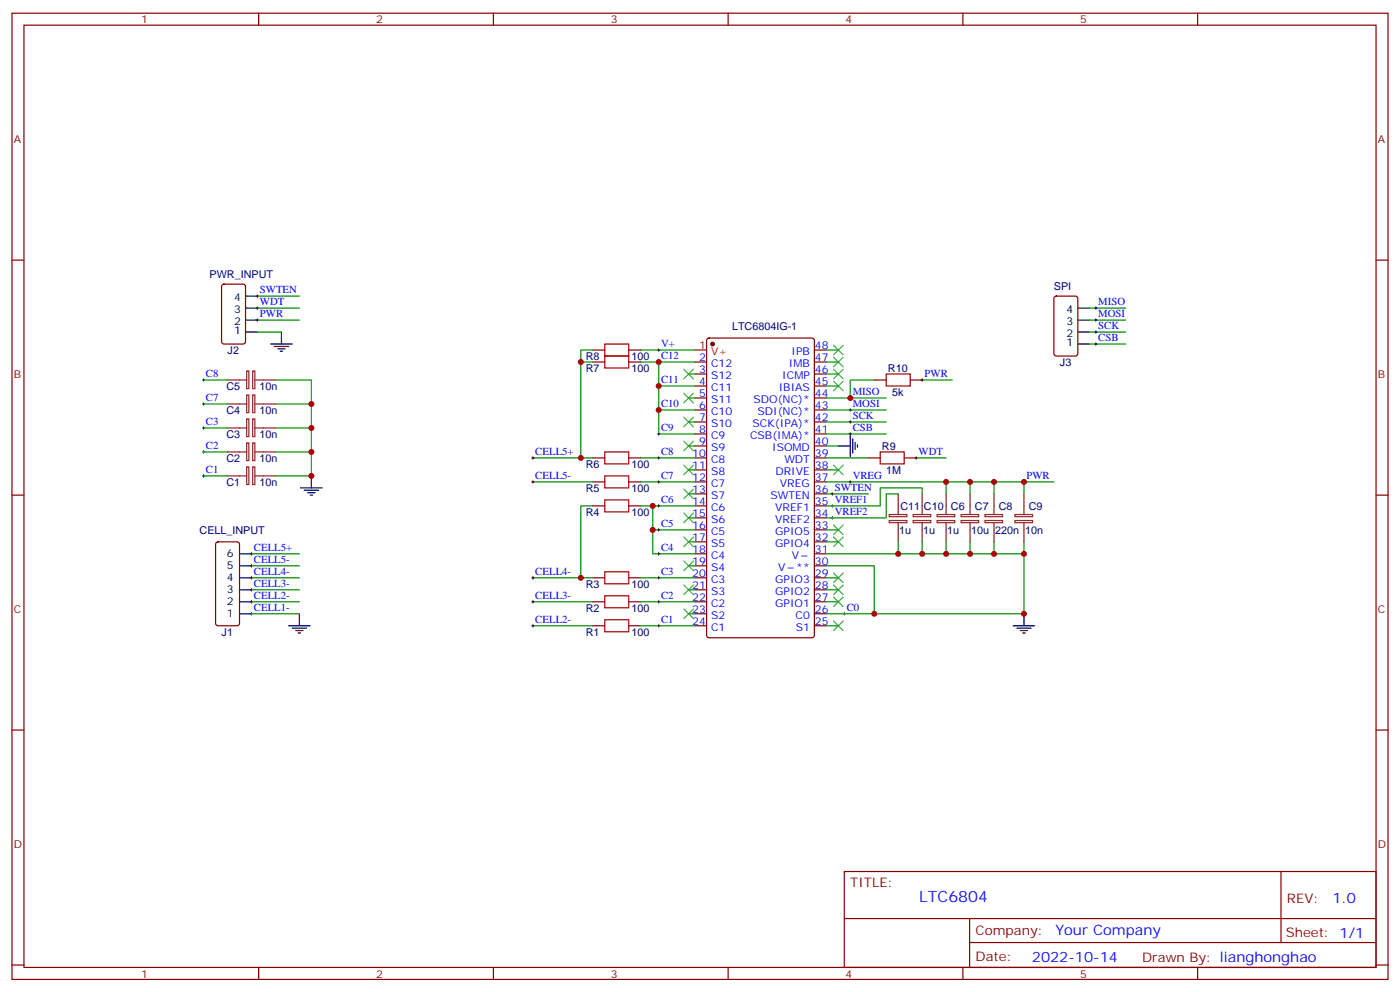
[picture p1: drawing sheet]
<svg xmlns="http://www.w3.org/2000/svg" width="412mm" height="292mm" viewBox="0 0 412 292" stroke-linecap="round" stroke-linejoin="round" font-family="sans-serif">
<g fill="none" stroke="#870000" stroke-width=".35">
<path d="M3.5 3.9h405.4v284.3h-405.4zM7.1 7.4h398.2v277.3h-398.2zM76.2 3.9v3.5M145.3 3.9v3.5M214.5 3.9v3.5M283.6 3.9v3.5M352.8 3.9v3.5M3.5 76.6h3.6M405.3 76.6h3.6M65.5 83.8l.5-.2h5.6l.7 .4v16.5l-.4 .7h-5.9l-.7-.4v-16.5zM208.4 99.7l.4-.2h30.4l.6 .4 .1 87.1-.5 .6-30.6 .1-.6-.5-.1-87zM310.7 87.3l.4-.2h5.7l.6 .5 .1 16.5-.5 .6-5.9 .1-.6-.5-.1-16.5z"/>
<path d="M174.6 106.5h3.6M174.6 103h3.6M185.2 106.5h3.5M185.2 103h3.5M204.6 106.5h3.5M204.6 110.1h3.5M204.6 113.6h3.5M204.6 117.1h3.5M239.9 106.5h3.5M239.9 110.1h3.5M239.9 113.6h3.5M239.9 117.1h3.5"/>
<path d="M239.9 103h3.5M257.5 111.8h3.6M268.1 111.8h3.5M174.6 134.8h3.6M185.2 134.8h3.5M204.6 120.6h3.5M204.6 124.2h3.5M204.6 127.7h3.5M204.6 131.2h3.5M204.6 134.8h3.5M204.6 138.3h3.5M239.9 120.6h3.5"/>
<path d="M239.9 124.2h3.5M239.9 127.7h3.5M239.9 131.2h3.5M239.9 134.8h3.5M239.9 138.3h3.5M255.8 134.8h3.5M266.3 134.8h3.6M3.5 145.7h3.6M63.7 159.7l.5-.2h5.6l.7 .4 .1 23.5-.5 .7h-5.9l-.6-.4-.1-23.5zM174.6 141.8h3.6M174.6 148.9h3.6M185.2 141.8h3.5"/>
<path d="M185.2 148.9h3.5M204.6 141.8h3.5M204.6 145.3h3.5M204.6 148.9h3.5M204.6 152.4h3.5M204.6 155.9h3.5M204.6 159.5h3.5M239.9 141.8h3.5M239.9 145.3h3.5M239.9 148.9h3.5M239.9 152.4h3.5M239.9 155.9h3.5"/>
<path d="M239.9 159.5h3.5M405.3 145.7h3.6M174.6 170h3.6M174.6 177.1h3.6M185.2 170h3.5M185.2 177.1h3.5M204.6 163h3.5M204.6 166.5h3.5M204.6 170h3.5M204.6 173.6h3.5M204.6 177.1h3.5M239.9 163h3.5"/>
<path d="M239.9 166.5h3.5M239.9 170h3.5M239.9 173.6h3.5M239.9 177.1h3.5M174.6 184.1h3.6M185.2 184.1h3.5M204.6 180.6h3.5M204.6 184.1h3.5M239.9 180.6h3.5M239.9 184.1h3.5M3.5 214.8h3.6M405.3 214.8h3.6"/>
<path d="M248.7 256.5h156.6v28.2h-156.6zM377.3 256.5v20.9M248.7 270.3h156.5M285.6 277.4h119.6M285.6 270.3v14.1M3.5 284h3.6M76.2 284.7v3.5M145.3 284.7v3.5M214.5 284.7v3.5M283.6 284.7v3.5M352.8 284.7v3.5M405.3 284h3.6"/>
</g>
<circle cx="209.9" cy="101.2" r=".53" fill="#870000" stroke="#870000" stroke-width=".35"/>
<path d="M204.6 103h3.5" fill="none" stroke="#f00" stroke-width=".35"/>
<g fill="none" stroke="#000" stroke-width=".35">
<path d="M72.3 97.7h3.5M72.3 94.2h3.5M72.3 90.7h3.5M72.3 87.1h3.5M82.9 97.7v3.5M317.5 97.7h3.5M317.5 94.2h3.5M317.5 90.7h3.5M79.7 101.2h6.4M80.8 102h4.2M81.8 102.7h2.2M82.5 103.4h.8"/>
<path d="M317.5 101.2h3.5M246.9 131.2h3.6M250.5 128.1v6.3M251.2 129.1v4.2M251.9 130.2v2.1M252.6 130.9v.7M88.5 143.6h6.4M89.6 144.3h4.2M90.7 145h2.1M91.4 145.7h.7M91.7 140.1v3.5M70.6 177.1h3.5"/>
<path d="M70.6 173.6h3.5M70.6 170h3.5M70.6 166.5h3.5M70.6 163h3.5M70.6 180.6h3.5M85 184.1h6.4M86.1 184.9h4.2M87.1 185.6h2.2M87.8 186.3h.7M88.2 180.6v3.5M298.4 184.1h6.4M299.5 184.9h4.2"/>
<path d="M300.6 185.6h2.1M301.3 186.3h.7M301.6 180.6v3.5"/>
</g>
<g fill="none" stroke="#000" stroke-width=".29">
<path d="M75.5 90.7h.7M75.5 94.2h.7M75.5 87.1h.7M75.8 86.8v.7M75.8 90.3v.7M75.8 93.8v.7M322.4 90.7h.7M322.4 94.2h.7M322.4 97.7h.7M322.8 90.3v.7M322.8 93.8v.7M322.8 97.4v.7"/>
<path d="M59.6 118.9h.7M59.6 111.8h.7M60 111.5v.7M60 118.5v.7M193.7 103h.7M193.7 106.5h.7M193.7 113.6h.7M194 102.7v.7M194 106.2v.7M194 113.2v.7M250.1 117.1h.7M250.5 116.8v.7"/>
<path d="M271.3 111.8h.7M271.6 111.5v.7M322.4 101.2h.7M322.8 100.9v.7M59.6 133h.7M59.6 125.9h.7M60 125.6v.7M60 132.6v.7M60 139.7v.7M156.6 134.8h.7M157 134.4v.7M193.7 120.6h.7"/>
<path d="M193.7 127.7h.7M193.7 134.8h.7M194 120.3v.7M194 127.4v.7M194 134.4v.7M250.1 120.6h.7M250.1 127.7h.7M250.1 124.2h.7M250.5 120.3v.7M250.5 123.8v.7M250.5 127.4v.7M269.5 134.8h.7"/>
<path d="M269.9 134.4v.7M59.6 140.1h.7M156.6 141.8h.7M157 141.5v.7M193.7 141.8h.7M193.7 155.9h.7M193.7 148.9h.7M194 141.5v.7M194 148.5v.7M194 155.6v.7M244.8 148.9h.7M244.8 152.4h.7"/>
<path d="M244.8 145.3h.7M245.2 145v.7M245.2 148.5v.7M245.2 152v.8M250.1 141.8h.7M250.5 141.5v.7M301.3 141.8h.7M301.6 141.5v.7M73.7 177.1h.7M73.7 173.6h.7M73.7 170h.7M73.7 166.5h.7"/>
<path d="M73.7 163h.7M74.1 162.6v.7M74.1 166.2v.7M74.1 169.7v.7M74.1 173.2v.7M74.1 176.7v.7M156.6 177.1h.7M156.6 170h.7M157 169.7v.7M157 176.7v.7M193.7 177.1h.7M193.7 170h.7"/>
<path d="M193.7 163h.7M194 162.6v.7M194 169.7v.7M194 176.7v.7M73.7 180.6h.7M74.1 180.3v.7M156.6 184.1h.7M157 183.8v.7M193.7 184.1h.7M194 183.8v.7M248.4 180.6h.7M248.7 180.3v.7"/>
</g>
<g fill="none" stroke="#008700" stroke-width=".35">
<path d="M75.8 94.2h12.4M75.8 90.7h12.4M75.8 97.7h7.1M75.8 87.1h12.4M321 90.7h10.6M321 94.2h10.6M321 97.7h10.6M60 118.9h7M60 111.8h7M81.1 111.8h10.6v28.3h-10.6M81.1 118.9h10.6M174.6 106.5h-3.5v28.3"/>
<path d="M174.6 103h-3.5v3.5M188.7 103h15.9M188.7 106.5h15.9M194 106.5v7.1M202.8 110.1h1.8M202.8 117.1h1.8M204.6 113.6h-10.6v14.1h10.6M243.4 117.1h17.7M243.4 106.5h3.5M243.4 110.1h3.5M243.4 103h3.5M243.4 113.6h3.5"/>
<path d="M257.5 111.8h-7v5.3M271.6 111.8h8.9M321 101.2h10.6M60 133h7M60 125.9h7M81.1 133h10.6M81.1 125.9h10.6M157 134.8h17.6M188.7 134.8h15.9M194 120.6h10.6M202.8 124.2h1.8M202.8 131.2h1.8"/>
<path d="M202.8 138.3h1.8M243.4 134.8h12.4M243.4 127.7h17.7M243.4 124.2h17.7M243.4 120.6h17.7M243.4 131.2h3.5M243.4 138.3h3.5M269.9 134.8h8.8M60 140.1h7M157 141.8h17.6M174.6 148.9h-3.5v21.1h-14.1M188.7 141.8h15.9"/>
<path d="M188.7 148.9h3.6M192.3 155.9h12.3M202.8 159.5h1.8M202.8 145.3h1.8M202.8 152.4h1.8M204.6 148.9h-12.3v14.1h12.3M243.4 141.8h49.4v3.5M243.4 145.3h12.4M243.4 155.9h3.5M243.4 159.5h3.5M264.6 145.3h-3.5v7.1h-17.7M264.6 159.5v3.5"/>
<path d="M271.6 145.3v-1.7h-12.3v5.3h-15.9M271.6 159.5v3.5M278.7 141.8v3.5M278.7 159.5v3.5M285.8 141.8v3.5M285.8 159.5v3.5M292.8 141.8h17.6M292.8 159.5v3.5M301.6 141.8v3.5M301.6 159.5v3.5M74.1 170h14.1M74.1 166.5h14.1"/>
<path d="M74.1 163h14.1M74.1 173.6h14.1M74.1 177.1h14.1M157 177.1h17.6M171.1 170h3.5M188.7 177.1h15.9M188.7 170h15.9M202.8 173.6h1.8M202.8 166.5h1.8M243.4 166.5h14.1v14.1M243.4 177.1h3.5M243.4 170h3.5"/>
<path d="M243.4 173.6h3.5M243.4 163h58.2M301.6 163v17.6h-58.2M74.1 180.6h14.1M157 184.1h17.6M188.7 184.1h15.9M202.8 180.6h1.8M243.4 184.1h3.5"/>
</g>
<g fill="none" stroke="#8c2424" stroke-width=".35">
<path d="M67 118.9h5.7M67 111.8h5.7M72.7 116.2h.6v5.2h-.6zM72.7 109.2h.6v5.2h-.6zM74.4 116.2h.7v5.2h-.7zM74.4 109.2h.7v5.2h-.7zM75.1 118.9h6M75.1 111.8h6M67 133h5.7M67 125.9h5.7M72.7 137.4h.6v5.2h-.6zM72.7 130.4h.6v5.1h-.6z"/>
<path d="M72.7 123.3h.6v5.2h-.6zM74.4 137.4h.7v5.2h-.7zM74.4 130.4h.7v5.1h-.7zM74.4 123.3h.7v5.2h-.7zM75.1 133h6M75.1 125.9h6M67 140.1h5.7M75.1 140.1h6M261.9 151.4h5.2v.6h-5.2zM261.9 153.2h5.2v.6h-5.2zM264.6 145.3v6M264.6 153.8v5.7"/>
<path d="M269 151.4h5.2v.6h-5.2zM269 153.2h5.2v.6h-5.2zM271.6 145.3v6M271.6 153.8v5.7M276 151.4h5.2v.6h-5.2zM276 153.2h5.2v.6h-5.2zM278.7 145.3v6M278.7 153.8v5.7M283.1 151.4h5.2v.6h-5.2zM283.1 153.2h5.2v.6h-5.2zM285.8 145.3v6M285.8 153.8v5.7"/>
<path d="M290.2 151.4h5.1v.6h-5.1zM290.2 153.2h5.1v.6h-5.1zM292.8 145.3v6M292.8 153.8v5.7M299 151.4h5.2v.6h-5.2zM299 153.2h5.2v.6h-5.2zM301.6 145.3v6M301.6 153.8v5.7"/>
</g>
<g fill="none" stroke="#3c3" stroke-width=".35">
<path d="M201.4 108.7l2.9 2.8M201.4 115.7l2.9 2.8M204.3 108.7l-2.9 2.8M204.3 115.7l-2.9 2.8M245.5 101.6l2.9 2.8M245.5 105.1l2.9 2.8M245.5 108.7l2.9 2.8M245.5 112.2l2.9 2.8M248.4 101.6l-2.9 2.8M248.4 105.1l-2.9 2.8M248.4 108.7l-2.9 2.8M248.4 112.2l-2.9 2.8"/>
<path d="M201.4 122.8l2.9 2.8M201.4 129.8l2.9 2.8M201.4 136.9l2.9 2.8M204.3 122.8l-2.9 2.8M204.3 129.8l-2.9 2.8M204.3 136.9l-2.9 2.8M245.5 136.9l2.9 2.8M248.4 136.9l-2.9 2.8M201.4 143.9l2.9 2.9M201.4 151l2.9 2.8M201.4 158l2.9 2.9M204.3 143.9l-2.9 2.9"/>
<path d="M204.3 151l-2.9 2.8M204.3 158l-2.9 2.9M245.5 154.5l2.9 2.8M245.5 158l2.9 2.9M248.4 154.5l-2.9 2.8M248.4 158l-2.9 2.9M201.4 165.1l2.9 2.8M201.4 172.2l2.9 2.8M201.4 179.2l2.9 2.8M204.3 165.1l-2.9 2.8M204.3 172.2l-2.9 2.8M204.3 179.2l-2.9 2.8"/>
<path d="M245.5 168.6l2.9 2.8M245.5 172.2l2.9 2.8M245.5 175.7l2.9 2.8M248.4 168.6l-2.9 2.8M248.4 172.2l-2.9 2.8M248.4 175.7l-2.9 2.8M245.5 182.7l2.9 2.9M248.4 182.7l-2.9 2.9"/>
</g>
<path d="M178.2 104.8h7v3.5h-7zM178.2 101.2h7v3.6h-7zM261.1 110.1h7v3.5h-7zM178.2 133h7v3.5h-7zM259.3 133h7v3.5h-7zM178.2 147.1h7v3.5h-7zM178.2 140.1h7v3.5h-7zM178.2 175.3h7v3.6h-7zM178.2 168.3h7v3.5h-7zM178.2 182.4h7v3.5h-7z" fill="none" stroke="#a10000" stroke-width=".35"/>
<g fill="#c00">
<circle cx="91.7" cy="133" r=".88"/>
<circle cx="91.7" cy="125.9" r=".88"/>
<circle cx="91.7" cy="140.1" r=".88"/>
<circle cx="91.7" cy="118.9" r=".88"/>
<circle cx="171.1" cy="170" r=".88"/>
<circle cx="192.3" cy="148.9" r=".88"/>
<circle cx="192.3" cy="155.9" r=".88"/>
<circle cx="194" cy="120.6" r=".88"/>
<circle cx="194" cy="113.6" r=".88"/>
<circle cx="194" cy="106.5" r=".88"/>
<circle cx="171.1" cy="134.8" r=".88"/>
<circle cx="171.1" cy="106.5" r=".88"/>
<circle cx="278.7" cy="163" r=".88"/>
<circle cx="285.8" cy="163" r=".88"/>
<circle cx="292.8" cy="163" r=".88"/>
<circle cx="301.6" cy="163" r=".88"/>
<circle cx="271.6" cy="163" r=".88"/>
<circle cx="264.6" cy="163" r=".88"/>
<circle cx="292.8" cy="141.8" r=".88"/>
<circle cx="301.6" cy="141.8" r=".88"/>
<circle cx="285.8" cy="141.8" r=".88"/>
<circle cx="278.7" cy="141.8" r=".88"/>
<circle cx="257.5" cy="180.6" r=".88"/>
<circle cx="250.5" cy="117.1" r=".88"/>
<circle cx="301.6" cy="180.6" r=".88"/>
</g>
<text font-size="4.6" fill="#00f" x="270.8" y="265.5">LTC6804</text>
<g font-size="4.2" fill="#00f">
<text x="392.5" y="265.7">1.0</text>
<text x="310.9" y="275.3">Your Company</text>
<text x="304" y="283.1">2022-10-14</text>
</g>
<g font-size="3.9" fill="#800">
<text x="250.5" y="261.1">TITLE:</text>
<text x="379.1" y="265.7">REV:</text>
<text x="287.4" y="275.3">Company:</text>
<text x="378.7" y="275.9">Sheet: 1/1</text>
<text x="287.4" y="282.9">Date:</text>
<text x="336.4" y="283">Drawn By: lianghonghao</text>
</g>
<g font-size="3.2" fill="#800">
<text x="41.6" y="6.9">1</text>
<text x="110.8" y="6.9">2</text>
<text x="179.9" y="6.9">3</text>
<text x="249.1" y="6.9">4</text>
<text x="318.2" y="6.9">5</text>
<text x="4.1" y="42">A</text>
<text x="405.9" y="42">A</text>
<text x="4.1" y="111.1">B</text>
<text x="405.9" y="111.1">B</text>
<text x="4.1" y="180.3">C</text>
<text x="405.9" y="180.3">C</text>
<text x="4.1" y="249.4">D</text>
<text x="405.9" y="249.4">D</text>
<text x="41.6" y="287.7">1</text>
<text x="110.8" y="287.7">2</text>
<text x="179.9" y="287.7">3</text>
<text x="249.1" y="287.7">4</text>
<text x="318.2" y="287.7">5</text>
</g>
<g font-size="3.2" fill="#000080">
<text x="61.7" y="81.8">PWR_INPUT</text>
<text x="310.4" y="85.4">SPI</text>
<text x="215.6" y="97.1">LTC6804IG-1</text>
<text x="67.1" y="104.2">J2</text>
<text x="172.5" y="105.9">R8</text>
<text x="186" y="105.9">100</text>
<text x="312.2" y="107.7">J3</text>
<text x="172.5" y="109.4">R7</text>
<text x="186" y="109.4">100</text>
<text x="261.6" y="109.4">R10</text>
<text x="66.7" y="114.7">C5</text>
<text x="76.5" y="114.7">10n</text>
<text x="262.8" y="116.5">5k</text>
<text x="66.7" y="121.8">C4</text>
<text x="76.5" y="121.8">10n</text>
<text x="66.7" y="128.8">C3</text>
<text x="76.5" y="128.8">10n</text>
<text x="66.7" y="135.9">C2</text>
<text x="76.5" y="135.9">10n</text>
<text x="172.5" y="137.7">R6</text>
<text x="186" y="137.7">100</text>
<text x="259.8" y="132.4">R9</text>
<text x="66.7" y="142.9">C1</text>
<text x="76.5" y="142.9">10n</text>
<text x="261.1" y="139.4">1M</text>
<text x="172.5" y="144.7">R5</text>
<text x="186" y="144.7">100</text>
<text x="172.5" y="151.8">R4</text>
<text x="186" y="151.8">100</text>
<text x="265.2" y="150">C11</text>
<text x="272.2" y="150">C10</text>
<text x="280.1" y="150">C6</text>
<text x="287.2" y="150">C7</text>
<text x="294.2" y="150">C8</text>
<text x="303.1" y="150">C9</text>
<text x="58.8" y="157.1">CELL_INPUT</text>
<text x="264.9" y="157.1">1u</text>
<text x="272" y="157.1">1u</text>
<text x="279" y="157.1">1u</text>
<text x="286.1" y="157.1">10u</text>
<text x="293.1" y="157.1">220n</text>
<text x="301.9" y="157.1">10n</text>
<text x="172.5" y="172.9">R3</text>
<text x="186" y="172.9">100</text>
<text x="172.5" y="180">R2</text>
<text x="186" y="180">100</text>
<text x="65.3" y="187">J1</text>
<text x="172.5" y="187.1">R1</text>
<text x="186" y="187.1">100</text>
</g>
<g font-size="3.2">
<text x="69" y="88.5">4</text>
<text x="69" y="95.6">2</text>
<text x="69" y="92.1">3</text>
<text x="314.2" y="95.6">3</text>
<text x="314.2" y="92.1">4</text>
<text x="69" y="98.4">1</text>
<text x="314.2" y="102">1</text>
<text x="314.2" y="99.1">2</text>
<text x="66.8" y="167.6">5</text>
<text x="66.8" y="164">6</text>
<text x="66.8" y="171.1">4</text>
<text x="66.8" y="178.2">2</text>
<text x="66.8" y="174.6">3</text>
<text x="66.8" y="181.7">1</text>
</g>
<g font-size="3.2" fill="#00f">
<text x="76.6" y="89.8">WDT</text>
<text x="76.6" y="86.3">SWTEN</text>
<text x="323.5" y="89.8">MISO</text>
<text x="76.6" y="93.3">PWR</text>
<text x="323.5" y="93.3">MOSI</text>
<text x="323.5" y="96.8">SCK</text>
<text x="323.5" y="100.4">CSB</text>
<text x="194.7" y="102.1">V+</text>
<text x="194.7" y="105.7">C12</text>
<text x="205.9" y="106.2">2</text>
<text x="209.4" y="107.9">C12</text>
<text x="232.4" y="107.9">IMB</text>
<text x="233.2" y="104.4">IPB</text>
<text x="240.1" y="106.2">47</text>
<text x="240.1" y="102.7">48</text>
<text x="60.7" y="110.9">C8</text>
<text x="194.7" y="112.7">C11</text>
<text x="205.9" y="109.7">3</text>
<text x="205.9" y="113.2">4</text>
<text x="209.4" y="111.5">S12</text>
<text x="230.4" y="111.5">ICMP</text>
<text x="240.1" y="113.2">45</text>
<text x="240.1" y="109.7">46</text>
<text x="272.3" y="110.9">PWR</text>
<text x="60.7" y="118">C7</text>
<text x="194.7" y="119.8">C10</text>
<text x="205.9" y="116.8">5</text>
<text x="209.4" y="115">C11</text>
<text x="209.4" y="118.5">S11</text>
<text x="222" y="118.5">SDO(NC)*</text>
<text x="229.4" y="115">IBIAS</text>
<text x="240.1" y="116.8">44</text>
<text x="251.2" y="119.8">MOSI</text>
<text x="251.2" y="116.2">MISO</text>
<text x="60.7" y="125.1">C3</text>
<text x="205.9" y="120.3">6</text>
<text x="205.9" y="123.8">7</text>
<text x="209.4" y="122.1">C10</text>
<text x="209.4" y="125.6">S10</text>
<text x="221.7" y="125.6">SCK(IPA)*</text>
<text x="223.1" y="122.1">SDI(NC)*</text>
<text x="240.1" y="123.8">42</text>
<text x="240.1" y="120.3">43</text>
<text x="251.2" y="123.3">SCK</text>
<text x="194.7" y="126.8">C9</text>
<text x="205.9" y="127.4">8</text>
<text x="205.9" y="130.9">9</text>
<text x="209.4" y="129.1">C9</text>
<text x="220.9" y="129.1">CSB(IMA)*</text>
<text x="240.1" y="130.9">40</text>
<text x="240.1" y="127.4">41</text>
<text x="251.2" y="126.8">CSB</text>
<text x="60.7" y="132.1">C2</text>
<text x="157.7" y="133.9">CELL5+</text>
<text x="194.7" y="133.9">C8</text>
<text x="203.9" y="134.4">10</text>
<text x="203.9" y="137.9">11</text>
<text x="209.4" y="132.6">S9</text>
<text x="209.4" y="136.2">C8</text>
<text x="227.5" y="132.6">ISOMD</text>
<text x="231" y="136.2">WDT</text>
<text x="240.1" y="137.9">38</text>
<text x="240.1" y="134.4">39</text>
<text x="270.6" y="133.9">WDT</text>
<text x="60.7" y="139.2">C1</text>
<text x="157.7" y="140.9">CELL5-</text>
<text x="194.7" y="140.9">C7</text>
<text x="203.9" y="141.5">12</text>
<text x="209.4" y="139.7">S8</text>
<text x="209.4" y="143.2">C7</text>
<text x="228.4" y="139.7">DRIVE</text>
<text x="229.7" y="143.2">VREG</text>
<text x="240.1" y="141.5">37</text>
<text x="251.2" y="140.9">VREG</text>
<text x="302.3" y="140.9">PWR</text>
<text x="194.7" y="148">C6</text>
<text x="203.9" y="145">13</text>
<text x="203.9" y="148.5">14</text>
<text x="209.4" y="146.8">S7</text>
<text x="226.9" y="146.8">SWTEN</text>
<text x="240.1" y="148.5">35 VREF1</text>
<text x="240.1" y="145">36 SWTEN</text>
<text x="194.7" y="155">C5</text>
<text x="203.9" y="152">15</text>
<text x="203.9" y="155.6">16</text>
<text x="209.4" y="150.3">C6</text>
<text x="209.4" y="153.8">S6</text>
<text x="228.4" y="153.8">VREF2</text>
<text x="228.4" y="150.3">VREF1</text>
<text x="240.1" y="155.6">33</text>
<text x="240.1" y="152">34 VREF2</text>
<text x="203.9" y="159.1">17</text>
<text x="209.4" y="157.3">C5</text>
<text x="209.4" y="160.9">S5</text>
<text x="228.4" y="160.9">GPIO4</text>
<text x="228.4" y="157.3">GPIO5</text>
<text x="240.1" y="159.1">32</text>
<text x="74.8" y="165.6">CELL5-</text>
<text x="74.8" y="162.1">CELL5+</text>
<text x="194.7" y="162.1">C4</text>
<text x="203.9" y="162.6">18</text>
<text x="203.9" y="166.2">19</text>
<text x="209.4" y="164.4">C4</text>
<text x="209.4" y="167.9">S4</text>
<text x="229.2" y="167.9">V</text>
<text x="233.2" y="164.4">V</text>
<text x="234.6" y="167.9">**</text>
<text x="240.1" y="166.2">30</text>
<text x="240.1" y="162.6">31</text>
<text x="74.8" y="172.7">CELL3-</text>
<text x="74.8" y="169.2">CELL4-</text>
<text x="157.7" y="169.2">CELL4-</text>
<text x="194.7" y="169.2">C3</text>
<text x="203.9" y="169.7">20</text>
<text x="203.9" y="173.2">21</text>
<text x="209.4" y="171.4">C3</text>
<text x="228.4" y="171.4">GPIO3</text>
<text x="240.1" y="173.2">28</text>
<text x="240.1" y="169.7">29</text>
<text x="74.8" y="179.7">CELL1-</text>
<text x="74.8" y="176.2">CELL2-</text>
<text x="157.7" y="176.2">CELL3-</text>
<text x="194.7" y="176.2">C2</text>
<text x="203.9" y="176.7">22</text>
<text x="209.4" y="175">S3</text>
<text x="209.4" y="178.5">C2</text>
<text x="228.4" y="178.5">GPIO1</text>
<text x="228.4" y="175">GPIO2</text>
<text x="240.1" y="176.7">27</text>
<text x="249.4" y="179.7">C0</text>
<text x="157.7" y="183.3">CELL2-</text>
<text x="194.7" y="183.3">C1</text>
<text x="203.9" y="180.3">23</text>
<text x="203.9" y="183.8">24</text>
<text x="209.4" y="182">S2</text>
<text x="209.4" y="185.6">C1</text>
<text x="234.4" y="182">C0</text>
<text x="234.4" y="185.6">S1</text>
<text x="240.1" y="183.8">25</text>
<text x="240.1" y="180.3">26</text>
</g>
<g font-size="3.2" fill="#f00">
<text x="205.9" y="102.7">1</text>
<text x="209.4" y="104.4">V+</text>
</g>
</svg>
